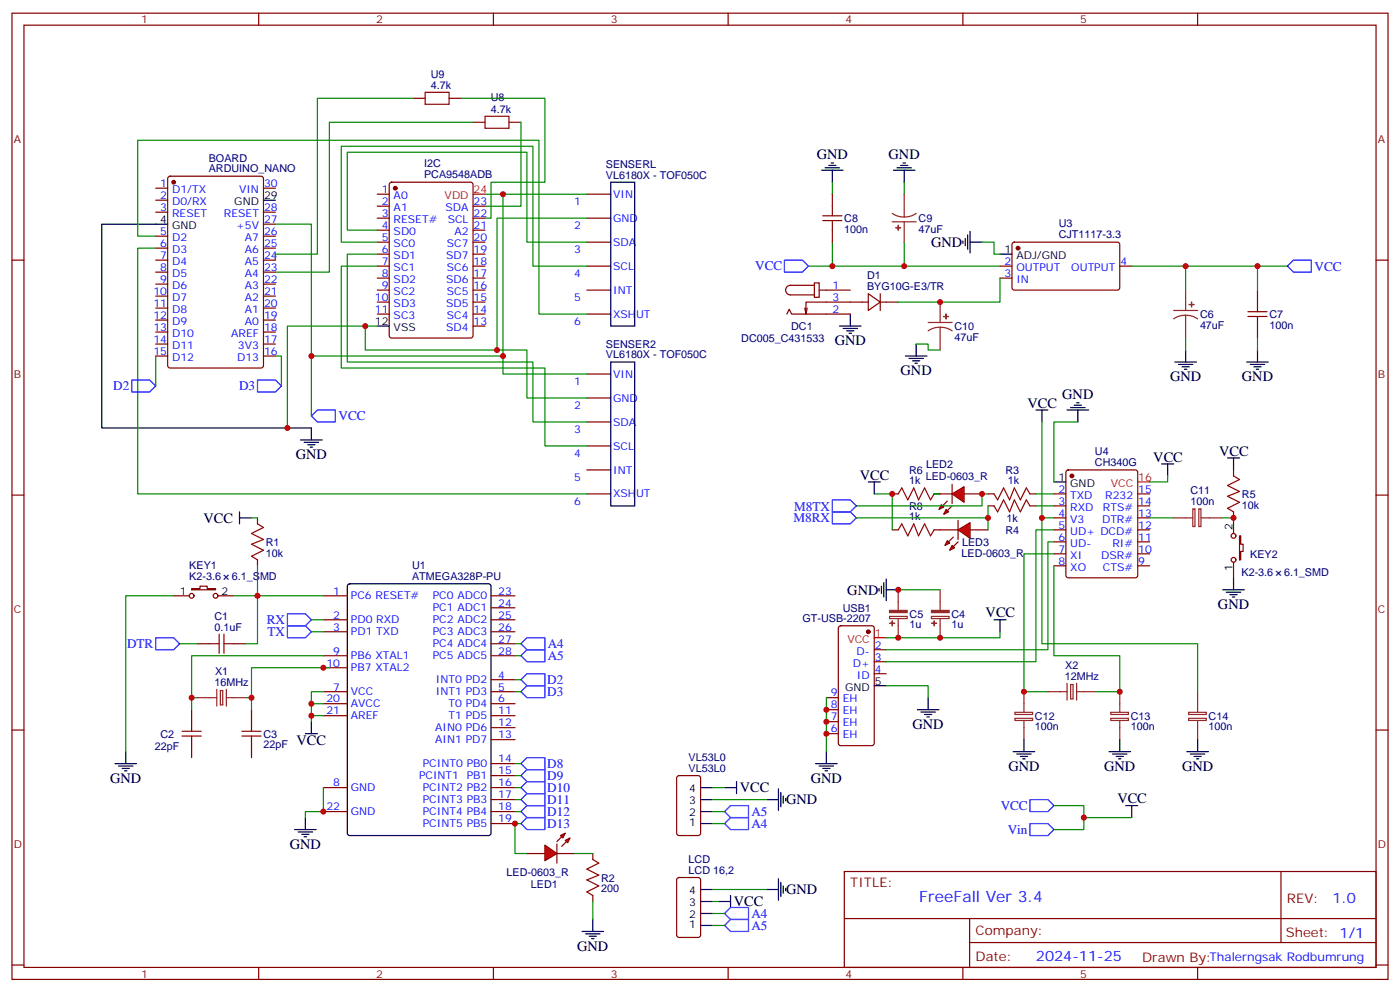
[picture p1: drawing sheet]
<svg xmlns="http://www.w3.org/2000/svg" width="412mm" height="292mm" viewBox="0 0 412 292" stroke-linecap="round" stroke-linejoin="round" font-family="sans-serif">
<g fill="none" stroke="#870000" stroke-width=".35">
<path d="M3.5 3.9h405.4v284.3h-405.4zM7.1 7.4h398.2v277.3h-398.2zM76.2 3.9v3.5M145.3 3.9v3.5M214.5 3.9v3.5M283.6 3.9v3.5M352.8 3.9v3.5M121.7 28.9h3.5M132.3 28.9h3.5M139.3 36h3.6M149.9 36h3.6M45.9 55.4h3.5"/>
<path d="M45.9 58.9h3.5M49.6 52.1l.5-.2h26.8l.7 .4v55.3l-.5 .6-27 .1-.7-.5v-55.2zM77.6 55.4h3.5M111.1 57.2h3.6M114.9 53.8l.5-.2h23.2l.7 .5v44.7l-.4 .6-23.5 .1-.7-.5v-44.7zM172.9 57.2h7M3.5 76.6h3.6M45.9 76.6h3.5M45.9 62.4h3.5M45.9 69.5h3.5M45.9 73h3.5M77.6 76.6h3.5"/>
<path d="M77.6 62.4h3.5M77.6 69.5h3.5M77.6 73h3.5M77.6 66h3.5M111.1 60.7h3.6M111.1 64.2h3.6M111.1 67.7h3.6M111.1 71.3h3.6M111.1 74.8h3.6M111.1 78.3h3.6M139.3 60.7h3.6M139.3 64.2h3.6"/>
<path d="M139.3 67.7h3.6M139.3 71.3h3.6M139.3 74.8h3.6M139.3 78.3h3.6M172.9 64.2h7M172.9 71.3h7M172.9 78.3h7M405.3 76.6h3.6M45.9 80.1h3.5M45.9 83.6h3.5M45.9 87.1h3.5M45.9 90.7h3.5"/>
<path d="M45.9 94.2h3.5M45.9 97.7h3.5M77.6 80.1h3.5M77.6 83.6h3.5M77.6 87.1h3.5M77.6 90.7h3.5M77.6 94.2h3.5M77.6 97.7h3.5M111.1 81.8h3.6M111.1 85.4h3.6M111.1 88.9h3.6M111.1 92.4h3.6"/>
<path d="M139.3 81.8h3.6M139.3 85.4h3.6M139.3 88.9h3.6M139.3 92.4h3.6M139.3 96h3.6M172.9 85.4h7M172.9 92.4h7M45.9 101.2h3.5M45.9 104.8h3.5M77.6 101.2h3.5M77.6 104.8h3.5M172.9 117.1h7"/>
<path d="M172.9 110.1h7M172.9 138.3h7M172.9 131.2h7M172.9 124.2h7M3.5 145.7h3.6M75.8 152.4v1.8M172.9 145.3h7M405.3 145.7h3.6M51.2 175.3h4.5M56.4 173.2h2.5v-.7h2.1v.7h2.5v.4h-7.1zM64.2 175.3h4.6M75.8 164.7v1.8"/>
<path d="M95.2 175.3h7.1M144.6 175.3h7.1M144.6 178.9h7.1M58.2 189.4h3.5M68.8 189.4h3.5M95.2 182.4h7.1M95.2 185.9h7.1M95.2 193h7.1M95.2 196.5h7.1M144.6 182.4h7.1M144.6 185.9h7.1M144.6 193h7.1"/>
<path d="M144.6 189.4h7.1M3.5 214.8h3.6M56.4 208.8v3.6M56.4 219.4v3.6M74.1 208.8v3.6M74.1 219.4v3.6M95.2 203.6h7.1M95.2 207.1h7.1M95.2 210.6h7.1M144.6 200h7.1M144.6 203.6h7.1M144.6 207.1h7.1"/>
<path d="M144.6 210.6h7.1M144.6 214.1h7.1M144.6 217.7h7.1M405.3 214.8h3.6M95.2 231.8h7.1M95.2 238.8h7.1M144.6 231.8h7.1M144.6 224.7h7.1M144.6 228.2h7.1M144.6 235.3h7.1M144.6 238.8h7.1M144.6 242.4h7.1"/>
<path d="M248.7 256.5h156.6v28.2h-156.6zM377.3 256.5v20.9M248.7 270.3h156.5M285.6 277.4h119.6M285.6 270.3v14.1M3.5 284h3.6M76.2 284.7v3.5M145.3 284.7v3.5M214.5 284.7v3.5M283.6 284.7v3.5M352.8 284.7v3.5M405.3 284h3.6"/>
<circle cx="56.4" cy="175.3" r=".71"/>
<circle cx="63.5" cy="175.3" r=".71"/>
</g>
<g fill="#870000" stroke="#870000" stroke-width=".35">
<circle cx="51.2" cy="53.6" r=".53"/>
<circle cx="116.4" cy="55.4" r=".53"/>
</g>
<g fill="none" stroke="#000" stroke-width=".35">
<path d="M77.6 58.9h3.5M179.9 53.6h7.1v42.4h-7.1zM49.4 66h-19.4v59.9h61.7M111.1 96h3.6M179.9 106.5h7.1v42.4h-7.1zM70.6 152.4h3.5M70.6 150.6v3.6M102.5 172l.5-.2h40.9l.7 .4v73l-.4 .6-41.2 .1-.6-.5-.1-72.9zM90 215.9h3.5M91.7 212.4v3.5M33.9 224.7h6.3M34.9 225.4h4.3"/>
<path d="M36 226.1h2.1M36.7 226.8h.7M37 221.2v3.5M86.8 244.1h6.3M87.8 244.8h4.3M88.9 245.5h2.1M89.6 246.2h.7M90 240.6v3.5"/>
</g>
<path d="M139.3 57.2h3.6" fill="none" stroke="#f00" stroke-width=".35"/>
<g fill="none" stroke="#008700" stroke-width=".35">
<path d="M121.7 28.9h-28.2v45.9h-12.4v1.8M135.8 28.9h24.7v24.7h-15.9v10.6h-1.7M139.3 36h-42.3v44.1h-15.9M153.5 36v24.7h-10.6M142.9 57.2h5.3v47.6h-56.5M148.2 57.2h24.7M45.9 69.5h-5.3v-28.2h118.1v51.1h14.2M45.9 73h-5.3v72.3h132.3M81.1 66h10.6v56.4M111.1 67.7h-8.8v-22.9h52.9v26.5h17.7M111.1 71.3h-10.6v-28.3h56.5v35.3h15.9M111.1 74.8h-8.8v31.7h54.7v17.7h15.9"/>
<path d="M111.1 78.3h-10.6v30h60v22.9h12.4M172.9 64.2h-26.5v38.8h-38.8v-7M111.1 96h-26.4v29.9M146.4 103h8.8v14.1h17.7M148.2 104.8v5.3h24.7M74.1 152.4h1.7M51.2 175.3h-14.2v45.9M68.8 175.3h26.4M75.8 166.5v22.9h-3.5M52.9 189.4h5.3M91.7 185.9h3.5M91.7 182.4h3.5"/>
<path d="M95.2 193h-38.8v15.8M97 196.5h-22.9v12.3M151.7 189.4h1.8M151.7 193h1.8M56.4 205.3h1.8M72.3 205.3h1.8M91.7 207.1v3.5h3.5M91.7 210.6v1.8M95.2 203.6h-3.5v3.5h3.5M151.7 200h1.8M151.7 203.6h1.8M95.2 231.8v7h-5.2v1.8"/>
<path d="M151.7 224.7h1.8M151.7 228.2h1.8M151.7 231.8h1.8M151.7 235.3h1.8M151.7 238.8h1.8M153.5 242.4h-1.8v8.8h3.5"/>
</g>
<g fill="none" stroke="#a10000" stroke-width=".35">
<path d="M125.2 27.2h7.1v3.5h-7.1zM142.9 34.2h7v3.5h-7zM75.8 154.2l1.8 1-3.5 1.8 3.5 1.8-3.5 1.4 3.5 1.7-3.5 1.8 1.7 1M61.7 189.4h2.9M64.6 186.6v5.7M66 189.4h2.8M66 186.6v5.7M53.6 216.6h5.7M53.6 215.2h5.7M56.4 212.4v2.8M56.4 216.6v2.8M71.3 216.6h5.6"/>
<path d="M71.3 215.2h5.6M74.1 212.4v2.8M74.1 216.6v2.8"/>
</g>
<g fill="none" stroke="#00f" stroke-width=".35">
<path d="M45.9 187.7h5.3l1.7 1.7-1.7 1.8h-5.3zM84.7 180.6h5.3l1.7 1.8-1.7 1.7h-5.3zM84.7 184.1h5.3l1.7 1.8-1.7 1.8h-5.3zM153.5 189.4l1.7-1.7h5.3v3.5h-5.3zM155.2 191.2h5.3v3.5h-5.3l-1.7-1.7zM153.5 203.6l1.7-1.8h5.3v3.5h-5.3zM153.5 200l1.7-1.7h5.3v3.5h-5.3zM153.5 238.8l1.7-1.7h5.3v3.5h-5.3zM153.5 235.3l1.7-1.8h5.3v3.6h-5.3zM153.5 231.8l1.7-1.8h5.3v3.5h-5.3zM153.5 228.2l1.7-1.7h5.3v3.5h-5.3zM155.2 223h5.3v3.5h-5.3l-1.7-1.8z"/>
<path d="M153.5 242.4l1.7-1.8h5.3v3.5h-5.3z"/>
</g>
<path d="M58.2 205.3h5.7M63.9 202.8v5M64.9 203.2h.7v4.2h-.7zM66.7 205.3h5.6M66.7 202.8v5" fill="none" stroke="#8c2424" stroke-width=".35"/>
<g fill="#f00" stroke="#870000" stroke-width=".35">
<path d="M160.5 248.7l3.5 2.5-3.5 2.1z"/>
<path d="M164 248.4v5.6z"/>
</g>
<g fill="#870000" stroke="#870000" stroke-width=".35">
<path d="M164 247.6l1.5-1.4z"/>
<path d="M165.5 249.1l1.4-1.5z"/>
</g>
<g fill="#f00" stroke="#870000" stroke-width=".35">
<path d="M165.1 245.9l1.4-.7-.7 1.4z"/>
<path d="M166.5 247.3l1.4-.7-.7 1.4z"/>
</g>
<g fill="none" stroke="#870000" stroke-width=".35">
<path d="M245.2 57.2v3.5M245.2 67.7v3.6M294.6 78.3h3.5M298.3 71.5l.5-.2h30.6l.4 .7v12.9l-.7 .5-30.6-.1-.4-.6v-12.7zM329.8 78.3h3.6M250.5 88.9h5.3M255.8 86.4l3.5 2.5-3.5 2.5zM259.3 88.9h5.3M259.3 86.4v5M294.6 81.8h3.5M370.4 85.4v3.5M370.4 96v3.5"/>
<path d="M314.2 138.5l.5-.2h19.7l.7 .4v30.6l-.4 .7h-20l-.7-.4v-30.6zM291 145.3h1.8M291 148.9h1.8M303.4 145.3h1.8M303.4 148.9h1.8M310.4 145.3h3.6M310.4 148.9h3.6M310.4 152.4h3.6M310.4 155.9h3.6M310.4 159.5h3.6M335.1 145.3h3.6M335.1 148.9h3.6"/>
<path d="M335.1 152.4h3.6M335.1 155.9h3.6M335.1 159.5h3.6M310.4 163h3.6M310.4 166.5h3.6M335.1 163h3.6M335.1 166.5h3.6M247.2 184.4l.4-.3h9.2l.7 .5v34.1l-.4 .7h-9.5l-.6-.4-.1-34.1zM257.5 191.2h3.6M257.5 194.7h3.6M257.5 198.3h3.6M243.4 205.3h3.5"/>
<path d="M243.4 208.8h3.5M243.4 212.4h3.5M243.4 215.9h3.5M199.6 228.5l.4-.3h5.7l.6 .5 .1 16.5-.5 .6-5.9 .1-.6-.5-.1-16.4zM155.2 251.2h5.3M164 251.2h5.3M174.6 251.2v1.7M199.6 258.4l.4-.2h5.7l.6 .5 .1 16.5-.5 .6-5.9 .1-.6-.5-.1-16.5zM174.6 263.5v1.8"/>
</g>
<path d="M242.4 63.5h5.6M242.4 64.9h5.6M245.2 60.7v2.8M245.2 64.9v2.8M367.6 93.1h5.6M367.6 91.7h5.6M370.4 88.9v2.8M370.4 93.1v2.9M292.8 148.9l1.1 1.7 1.7-3.5 1.8 3.5 1.4-3.5 1.8 3.5 1.7-3.5 1.1 1.8M292.8 145.3l1.1 1.8 1.7-3.5 1.8 3.5 1.4-3.5 1.8 3.5 1.7-3.5 1.1 1.7M174.6 252.9l1.8 1.1-3.5 1.8 3.5 1.7-3.5 1.4 3.5 1.8-3.5 1.8 1.7 1" fill="none" stroke="#a10000" stroke-width=".35"/>
<g fill="none" stroke="#000" stroke-width=".35">
<path d="M242 50.1h6.4M243.1 49.4h4.2M244.1 48.7h2.1M244.8 48h.7M245.2 50.1v3.5M263.2 50.1h6.3M264.2 49.4h4.3M265.3 48.7h2.1M266 48h.7M266.3 50.1v3.5M283.6 70.9v.7M284.3 70.2v2.1"/>
<path d="M285 69.1v4.3M285.8 71.3h3.5M285.8 68.1v6.3M294.6 74.8h3.5M266.7 104.8h6.3M267.8 105.5h4.2M268.8 106.2h2.1M269.5 106.9h.7M269.9 101.2v3.6M346.1 106.5h6.3M347.1 107.2h4.3M348.2 107.9h2.1"/>
<path d="M348.9 108.7h.7M349.2 103v3.5M367.2 106.5h6.4M368.3 107.2h4.2M369.4 107.9h2.1M370.1 108.7h.7M370.4 103v3.5M310.4 141.8h3.6M257.5 201.8h3.6M270.2 208.8h6.4M271.3 209.5h4.2M272.3 210.3h2.2"/>
<path d="M273 211h.8M273.4 205.3v3.5M206.4 238.8h3.5M206.4 235.3h3.5M206.4 231.8h3.5M213.4 231.8h3.6M217 230v3.5M225.8 235.3h3.5M229.3 232.1v6.4M230 233.2v4.2M230.7 234.2v2.2M231.4 234.9v.8"/>
<path d="M240.2 224.7h6.4M241.3 225.4h4.2M242.4 226.1h2.1M243.1 226.8h.7M243.4 221.2v3.5M331.6 237.1h3.5M333.4 237.1v3.5M206.4 242.4h3.5M229.3 258.6v6.3M230 259.6v4.3M171.4 274.1h6.4M172.5 274.8h4.2"/>
<path d="M173.6 275.5h2.1M174.3 276.2h.7M174.6 270.6v3.5M206.4 272.3h3.5M206.4 268.8h3.5M206.4 265.3h3.5M206.4 261.8h3.5M211.7 265.3h3.5M215.2 263.5v3.6M225.8 261.8h3.5M230.7 260.7v2.1M231.4 261.4v.7"/>
</g>
<g fill="none" stroke="#008700" stroke-width=".35">
<path d="M245.2 53.6v3.6M266.3 53.6v3.6M238.1 78.3h56.5M245.2 71.3v7M266.3 71.3v7M289.3 71.3h3.5v3.5h1.8M333.4 78.3h45.8M349.2 78.3v7.1M370.4 78.3v7.1M294.6 81.8v7.1h-30M349.2 99.5v3.5M370.4 99.5v3.5"/>
<path d="M45.9 104.8v8.8M81.1 104.8h1.8v8.8M269.9 101.2h3.5v1.8h3.5M243.4 205.3v15.9M261.1 201.8h12.3v3.5M209.9 238.8h3.5M209.9 235.3h15.9M209.9 231.8h3.5M310.4 237.1h8.9v7h-8.9M169.3 251.2h5.3M209.9 242.4h3.5M319.3 240.6h14.1"/>
<path d="M174.6 265.3v5.3M209.9 268.8h3.5M209.9 272.3h3.5M209.9 265.3h1.8M209.9 261.8h15.9"/>
</g>
<path d="M231.1 76.6h5.3l1.7 1.7-1.7 1.8h-5.3zM381 76.6h5.3v3.5h-5.3l-1.8-1.8zM38.8 111.8h5.3l1.8 1.8-1.8 1.8h-5.3zM75.8 111.8h5.3l1.8 1.8-1.8 1.8h-5.3zM245.2 147.1h5.3l1.7 1.8-1.7 1.7h-5.3zM245.2 150.6h5.3l1.7 1.8-1.7 1.8h-5.3zM213.4 238.8l1.8-1.7h5.3v3.5h-5.3zM303.4 235.3h5.3l1.7 1.8-1.7 1.7h-5.3zM213.4 242.4l1.8-1.8h5.3v3.5h-5.3zM303.4 242.4h5.3l1.7 1.7-1.7 1.8h-5.3zM213.4 272.3l1.8-1.7h5.3v3.5h-5.3zM215.2 267.1h5.3v3.5h-5.3l-1.8-1.8z" fill="none" stroke="#00f" stroke-width=".35"/>
<g fill="#870000" stroke="#870000" stroke-width=".35">
<circle cx="299.9" cy="73" r=".53"/>
<circle cx="255.8" cy="185.9" r=".53"/>
<circle cx="315.7" cy="140.1" r=".53"/>
</g>
<g fill="none" stroke="#8c2424" stroke-width=".35">
<path d="M266.3 57.2v6.7M262.8 62.8l1.7 .8 1.8 .3M262.8 65.3h7.1M266.3 65.3v6M269.9 62.8l-1.7 .8-1.9 .3M273.4 94.9h7.1M276.9 96.3l-1.8 .2-1.7 .9M276.9 96.3l1.9 .2 1.7 .9M276.9 88.9v6M276.9 96.3v6.7M345.7 91.4h7.1M349.2 92.8l-1.8 .2-1.7 .8"/>
<path d="M349.2 92.8l1.9 .2 1.7 .8M349.2 85.4v6M349.2 92.8v6.7"/>
</g>
<g fill="#8c2424" stroke="#8c2424" stroke-width=".35">
<path d="M350.3 89.6h1.4z"/>
<path d="M351 88.9v1.4z"/>
<path d="M263.9 67h1.4z"/>
<path d="M264.6 66.3v1.4z"/>
<path d="M278 93.1l1.4 .1z"/>
<path d="M278.7 92.4v1.4z"/>
</g>
<path d="M335.1 141.8h3.6M257.5 187.7h3.6" fill="none" stroke="#f00" stroke-width=".35"/>
<g fill="#f00" stroke="#870000" stroke-width=".35">
<path d="M280.5 145.3l3.5-2.1v4.6z"/>
<path d="M280.5 142.5v5.7z"/>
</g>
<g fill="#870000" stroke="#870000" stroke-width=".35">
<path d="M280.5 148.9l-1.5 1.4z"/>
<path d="M277.6 148.9l1.4-1.4z"/>
</g>
<g fill="#f00" stroke="#870000" stroke-width=".35">
<path d="M278.7 149.9l.7 .7-1.4 .7z"/>
<path d="M277.3 148.5l.7 .7-1.4 .7z"/>
</g>
<path d="M275.2 145.3h5.3M284 145.3h5.3" fill="none" stroke="#870000" stroke-width=".35"/>
<g fill="#f00" stroke="#870000" stroke-width=".35">
<path d="M282.2 155.9l3.6-2.1v4.6z"/>
<path d="M282.2 153.1v5.7z"/>
</g>
<g fill="#870000" stroke="#870000" stroke-width=".35">
<path d="M282.2 159.5l-1.4 1.4z"/>
<path d="M280.8 158l-1.4 1.5z"/>
</g>
<g fill="#f00" stroke="#870000" stroke-width=".35">
<path d="M280.5 160.5l.7 .7-1.4 .7z"/>
<path d="M279 159.1l.8 .7-1.5 .7z"/>
</g>
<g fill="none" stroke="#870000" stroke-width=".35">
<path d="M231.8 92.4l.7-1.4 .7 1.4h17.3M237.8 90.7l-.4 1.7M239.9 83.3h1.4v4.2h-1.4zM239.9 84h-7.1a1.41 1.41 0 0 0-1.4 1.4 1.41 1.41 0 0 0 1.4 1.4h7.1M241.3 85.4h9.2M250.5 88.9h-13.1v3.5l-.3-1.7M363.4 138.3v1.8M262.8 155.9h1.8M262.8 145.3h1.8M275.2 155.9h7M275.2 145.3h1.7M285.8 155.9h5.2"/>
<path d="M363.4 150.6v6.4M365.1 157.7h.4v2.5h.7v2.1h-.7v2.4h-.4zM363.4 165.5v4.5"/>
<circle cx="363.4" cy="157.7" r=".71"/>
<circle cx="363.4" cy="164.7" r=".71"/>
</g>
<g fill="none" stroke="#008700" stroke-width=".35">
<path d="M306.9 124.2v28.2M317.5 124.2h-7.1v17.6M252.2 152.4h38.8M257.5 145.3h5.3v10.6M275.2 145.3h1.7M291 145.3h-1.7v3.6h-37.1M291 148.9v7M305.2 145.3h5.2M305.2 148.9h5.2M310.4 155.9h-5.2v38.8h-44.1M310.4 159.5h-1.7v31.7h-47.6M310.4 152.4h-3.5v37h45.9v14.2"/>
<path d="M338.7 152.4h7M344 140.1v1.7h-5.3M359.8 152.4h3.6M264.6 173.6h12.3M310.4 163h-8.8v40.6h7.1M310.4 166.5v26.5h19.4v10.6h-7M294.6 185.9v1.8h-33.5"/>
</g>
<path d="M264.6 145.3l1-1.7 1.8 3.5 1.8-3.5 1.4 3.5 1.7-3.5 1.8 3.5 1.1-1.8M264.6 155.9l1-1.7 1.8 3.5 1.8-3.5 1.4 3.5 1.7-3.5 1.8 3.5 1.1-1.8M363.4 140.1l1.7 1-3.5 1.8 3.5 1.7-3.5 1.4 3.5 1.8-3.5 1.8 1.8 1" fill="none" stroke="#a10000" stroke-width=".35"/>
<g fill="none" stroke="#000" stroke-width=".35">
<path d="M247.3 96h6.3M248.4 96.7h4.2M249.4 97.4h2.1M250.1 98.1h.7M250.5 92.4v3.6M315.4 119.9h4.2M316.4 119.2h2.2M317.1 118.5h.8M88.5 129.5h6.4M89.6 130.2h4.2M90.7 130.9h2.1M91.4 131.6h.7"/>
<path d="M91.7 125.9v3.6M305.2 120.6h3.5M306.9 120.6v3.6M314.3 120.6h6.4M317.5 120.6v3.6M342.2 136.5h3.5M344 136.5v3.6M361.6 134.8h3.5M363.4 134.8v3.5M255.8 141.8h3.5M257.5 141.8v3.5M258.9 173.2v.7"/>
<path d="M259.6 172.5v2.1M260.3 171.4v4.3M261.1 173.6h3.5M261.1 170.4v6.3M360.2 173.6h6.3M361.2 174.3h4.3M362.3 175h2.1M363 175.7h.7M363.4 170v3.6M292.8 182.4h3.5M294.6 182.4v3.5M301.6 217.7v3.5"/>
<path d="M329.8 217.7v3.5M352.8 217.7v3.5M298.4 221.2h6.4M299.5 221.9h4.2M300.6 222.6h2.1M301.3 223.3h.7M326.7 221.2h6.3M327.7 221.9h4.3M328.8 222.6h2.1M329.5 223.3h.7M349.6 221.2h6.4M350.7 221.9h4.2"/>
<path d="M351.7 222.6h2.1M352.4 223.3h.7"/>
</g>
<g fill="none" stroke="#8c2424" stroke-width=".35">
<path d="M345.7 152.4h5.7M351.4 149.8h.6v5.1h-.6zM353.1 149.8h.7v5.1h-.7zM353.8 152.4h6M264.6 173.6v6M276.9 173.6v6M262 181.4h5.2v.6h-5.2zM264.6 182v5.7M274.4 181.4h5.2v.6h-5.2zM276.9 182v5.7M299 209.6h5.2v.7h-5.2zM299 211.4h5.2v.6h-5.2z"/>
<path d="M301.6 203.6v5.9M301.6 212v5.7M308.7 203.6h5.6M314.3 201.1v4.9M315.4 201.4h.7v4.3h-.7zM317.1 203.6h5.7M317.1 201.1v4.9M327.2 209.6h5.2v.7h-5.2zM327.2 211.4h5.2v.6h-5.2zM329.8 203.6v5.9M329.8 212v5.7M350.1 209.6h5.2v.7h-5.2z"/>
<path d="M350.1 211.4h5.2v.6h-5.2zM352.8 203.6v5.9M352.8 212v5.7"/>
</g>
<g fill="#8c2424" stroke="#8c2424" stroke-width=".35">
<path d="M274.4 179.6h5.2v.7h-5.2z"/>
<path d="M274.5 183.4h1.4z"/>
<path d="M275.2 182.7v1.4z"/>
<path d="M262 179.6h5.2v.7h-5.2z"/>
<path d="M262.1 183.4h1.4z"/>
<path d="M262.8 182.7l.1 1.4z"/>
</g>
<path d="M93.5 120.6h5.3v3.6h-5.3l-1.8-1.8z" fill="none" stroke="#00f" stroke-width=".35"/>
<g fill="#c00">
<circle cx="84.7" cy="125.9" r=".88"/>
<circle cx="107.6" cy="96" r=".88"/>
<circle cx="146.4" cy="103" r=".88"/>
<circle cx="91.7" cy="104.8" r=".88"/>
<circle cx="148.2" cy="57.1" r=".88"/>
<circle cx="148.2" cy="104.8" r=".88"/>
<circle cx="75.8" cy="175.3" r=".88"/>
<circle cx="95.3" cy="196.5" r=".88"/>
<circle cx="74.1" cy="205.3" r=".88"/>
<circle cx="56.4" cy="205.3" r=".88"/>
<circle cx="91.7" cy="207.1" r=".88"/>
<circle cx="91.7" cy="210.6" r=".88"/>
<circle cx="95.3" cy="238.8" r=".88"/>
<circle cx="151.7" cy="242.4" r=".88"/>
<circle cx="349.3" cy="78.3" r=".88"/>
<circle cx="370.4" cy="78.3" r=".88"/>
<circle cx="245.2" cy="78.3" r=".88"/>
<circle cx="266.3" cy="78.3" r=".88"/>
<circle cx="276.9" cy="88.9" r=".88"/>
<circle cx="319.3" cy="240.6" r=".88"/>
<circle cx="262.8" cy="145.3" r=".88"/>
<circle cx="291" cy="152.4" r=".88"/>
<circle cx="289.3" cy="145.3" r=".88"/>
<circle cx="243.4" cy="208.8" r=".88"/>
<circle cx="243.4" cy="215.9" r=".88"/>
<circle cx="243.4" cy="212.4" r=".88"/>
<circle cx="264.6" cy="187.7" r=".88"/>
<circle cx="276.9" cy="187.7" r=".88"/>
<circle cx="264.6" cy="173.6" r=".88"/>
<circle cx="363.4" cy="152.4" r=".88"/>
<circle cx="301.6" cy="203.6" r=".88"/>
<circle cx="329.8" cy="203.6" r=".88"/>
<circle cx="306.9" cy="152.4" r=".88"/>
</g>
<text font-size="4.6" fill="#00f" x="270.8" y="265.5">FreeFall Ver 3.4</text>
<g font-size="4.2">
<text x="240.6" y="46.9">GND</text>
<text x="261.8" y="46.9">GND</text>
<text x="274.3" y="72.7">GND</text>
<text x="245.9" y="101.6">GND</text>
<text x="265.3" y="110.4">GND</text>
<text x="344.7" y="112.2">GND</text>
<text x="365.8" y="112.2">GND</text>
<text x="302.7" y="119.9">VCC</text>
<text x="312.9" y="117.5">GND</text>
<text x="87.1" y="135.1">GND</text>
<text x="339.7" y="135.8">VCC</text>
<text x="359.1" y="134.1">VCC</text>
<text x="253.3" y="141.1">VCC</text>
<text x="59.9" y="153.8">VCC</text>
<text x="249.6" y="175">GND</text>
<text x="358.8" y="179.2">GND</text>
<text x="290.3" y="181.7">VCC</text>
<text x="268.8" y="214.5">GND</text>
<text x="87.4" y="219.1">VCC</text>
<text x="297" y="226.8">GND</text>
<text x="325.3" y="226.8">GND</text>
<text x="348.2" y="226.8">GND</text>
<text x="32.5" y="230.4">GND</text>
<text x="217.9" y="233.2">VCC</text>
<text x="238.8" y="230.4">GND</text>
<text x="231.6" y="236.7">GND</text>
<text x="329.1" y="236.4">VCC</text>
<text x="85.4" y="249.8">GND</text>
<text x="231.6" y="263.2">GND</text>
<text x="216.1" y="266.7">VCC</text>
<text x="170" y="279.8">GND</text>
</g>
<g font-size="4.2" fill="#00f">
<text x="392.5" y="265.7">1.0</text>
<text x="305.2" y="282.9">2024-11-25</text>
</g>
<g font-size="3.9" fill="#00f">
<text x="222.4" y="79.5">VCC</text>
<text x="387.2" y="79.6">VCC</text>
<text x="33.4" y="114.9">D2</text>
<text x="70.4" y="114.9">D3</text>
<text x="99.7" y="123.7">VCC</text>
<text x="233.8" y="153.8">M8RX</text>
<text x="233.9" y="150.2">M8TX</text>
<text x="78.6" y="183.7">RX</text>
<text x="37.4" y="190.7">DTR</text>
<text x="78.8" y="187.2">TX</text>
<text x="161.3" y="190.8">A4</text>
<text x="161.3" y="194.3">A5</text>
<text x="161.2" y="201.4">D2</text>
<text x="161.2" y="204.9">D3</text>
<text x="161.2" y="226.1">D8</text>
<text x="161.2" y="233.1">D10</text>
<text x="161.2" y="229.6">D9</text>
<text x="161.2" y="236.7">D11</text>
<text x="294.8" y="238.3">VCC</text>
<text x="161.2" y="243.7">D13</text>
<text x="161.2" y="240.2">D12</text>
<text x="221.3" y="243.7">A4</text>
<text x="221.3" y="240.2">A5</text>
<text x="296.9" y="245.3">Vin</text>
<text x="221.3" y="270.2">A4</text>
<text x="221.3" y="273.7">A5</text>
</g>
<g font-size="3.9" fill="#800">
<text x="250.5" y="261.1">TITLE:</text>
<text x="379.1" y="265.7">REV:</text>
<text x="287.4" y="275.3">Company:</text>
<text x="378.7" y="275.9">Sheet: 1/1</text>
<text x="287.4" y="282.9">Date:</text>
<text x="336.4" y="283">Drawn By:Thalerngsak Rodbumrung</text>
</g>
<g font-size="3.2" fill="#800">
<text x="41.6" y="6.9">1</text>
<text x="110.8" y="6.9">2</text>
<text x="179.9" y="6.9">3</text>
<text x="249.1" y="6.9">4</text>
<text x="318.2" y="6.9">5</text>
<text x="4.1" y="42">A</text>
<text x="405.9" y="42">A</text>
<text x="4.1" y="111.1">B</text>
<text x="405.9" y="111.1">B</text>
<text x="4.1" y="180.3">C</text>
<text x="405.9" y="180.3">C</text>
<text x="4.1" y="249.4">D</text>
<text x="405.9" y="249.4">D</text>
<text x="41.6" y="287.7">1</text>
<text x="110.8" y="287.7">2</text>
<text x="179.9" y="287.7">3</text>
<text x="249.1" y="287.7">4</text>
<text x="318.2" y="287.7">5</text>
</g>
<g font-size="3.2" fill="#000080">
<text x="126.9" y="22.8">U9</text>
<text x="126.9" y="26.1">4.7k</text>
<text x="144.6" y="29.9">U8</text>
<text x="144.6" y="33.2">4.7k</text>
<text x="61.5" y="47.6">BOARD</text>
<text x="61.5" y="50.6">ARDUINO_NANO</text>
<text x="124.9" y="52.4">PCA9548ADB</text>
<text x="124.9" y="49.2">I2C</text>
<text x="178.5" y="52.6">VL6180X - TOF050C</text>
<text x="178.5" y="49.4">SENSERL</text>
<text x="248.7" y="65.4">C8</text>
<text x="270.6" y="65.4">C9</text>
<text x="248.7" y="68.5">100n</text>
<text x="270.6" y="68.5">47uF</text>
<text x="311.9" y="70.1">CJT1117-3.3</text>
<text x="311.9" y="66.9">U3</text>
<text x="255.4" y="82.2">D1</text>
<text x="255.4" y="85.4">BYG10G-E3/TR</text>
<text x="353.5" y="93.6">C6</text>
<text x="373.9" y="93.6">C7</text>
<text x="218.4" y="100.5">DC005_C431533</text>
<text x="233.1" y="97.1">DC1</text>
<text x="281.2" y="100.3">47uF</text>
<text x="281.2" y="97.1">C10</text>
<text x="353.5" y="96.7">47uF</text>
<text x="373.9" y="96.7">100n</text>
<text x="178.5" y="105.5">VL6180X - TOF050C</text>
<text x="178.5" y="102.3">SENSER2</text>
<text x="272.8" y="137.7">LED2</text>
<text x="322.5" y="137.1">CH340G</text>
<text x="322.5" y="133.9">U4</text>
<text x="267.8" y="142.5">1k</text>
<text x="267.8" y="139.4">R6</text>
<text x="272.7" y="141.2">LED-0603_R</text>
<text x="296.1" y="139.4">R3</text>
<text x="296.9" y="142.5">1k</text>
<text x="267.8" y="150">R8</text>
<text x="350.7" y="148.7">100n</text>
<text x="350.7" y="145.5">C11</text>
<text x="365.8" y="149.7">10k</text>
<text x="365.8" y="146.5">R5</text>
<text x="267.8" y="153.1">1k</text>
<text x="296.5" y="153.6">1k</text>
<text x="78.3" y="160.6">R1</text>
<text x="283.4" y="160.6">LED3</text>
<text x="296.1" y="157.1">R4</text>
<text x="55.8" y="167.4">KEY1</text>
<text x="78.3" y="163.8">10k</text>
<text x="121.4" y="167.6">U1</text>
<text x="283.2" y="164">LED-0603_R</text>
<text x="368.3" y="164.1">KEY2</text>
<text x="55.8" y="170.6">K2-3.6</text>
<text x="68.3" y="170.6">6.1_SMD</text>
<text x="121.4" y="170.7">ATMEGA328P-PU</text>
<text x="365.7" y="169.4">K2-3.6</text>
<text x="378.2" y="169.4">6.1_SMD</text>
<text x="248.2" y="180">USB1</text>
<text x="63.2" y="185.6">0.1uF</text>
<text x="63.2" y="182.4">C1</text>
<text x="236.4" y="183.1">GT-USB-2207</text>
<text x="267.9" y="184.9">1u</text>
<text x="267.9" y="181.8">C5</text>
<text x="280.3" y="184.9">1u</text>
<text x="280.3" y="181.8">C4</text>
<text x="313.8" y="196.8">X2</text>
<text x="63.2" y="201.8">16MHz</text>
<text x="63.3" y="198.6">X1</text>
<text x="313.6" y="200">12MHz</text>
<text x="304.9" y="214.9">100n</text>
<text x="304.9" y="211.8">C12</text>
<text x="333.1" y="214.9">100n</text>
<text x="333.1" y="211.8">C13</text>
<text x="356" y="214.9">100n</text>
<text x="356" y="211.8">C14</text>
<text x="45.6" y="220.6">22pF</text>
<text x="47.3" y="217">C2</text>
<text x="77.6" y="220.2">22pF</text>
<text x="77.6" y="217">C3</text>
<text x="202.9" y="227.2">VL53L0</text>
<text x="202.9" y="224.1">VL53L0</text>
<text x="149.2" y="257.6">LED-0603_R</text>
<text x="202.9" y="257.2">LCD 16,2</text>
<text x="202.9" y="254.1">LCD</text>
<text x="156.4" y="261.2">LED1</text>
<text x="177.1" y="262.5">200</text>
<text x="177.1" y="259.4">R2</text>
</g>
<g font-size="3.2" fill="#00f">
<text x="47.2" y="55">1</text>
<text x="47.2" y="58.6">2</text>
<text x="50.7" y="56.8">D1/TX</text>
<text x="70.4" y="56.8">VIN</text>
<text x="77.8" y="55">30</text>
<text x="112.5" y="56.8">1</text>
<text x="116" y="58.6">A0</text>
<text x="180.6" y="58.2">VIN</text>
<text x="47.2" y="62.1">3</text>
<text x="50.7" y="60.3">D0/RX</text>
<text x="50.7" y="63.9">RESET</text>
<text x="66" y="63.9">RESET</text>
<text x="77.8" y="65.6">27</text>
<text x="77.8" y="62.1">28</text>
<text x="112.5" y="60.3">2</text>
<text x="112.5" y="63.9">3</text>
<text x="116" y="62.1">A1</text>
<text x="116" y="65.6">RESET#</text>
<text x="131.3" y="62.1">SDA</text>
<text x="131.9" y="65.6">SCL</text>
<text x="139.5" y="63.9">22</text>
<text x="139.5" y="60.3">23</text>
<text x="169.1" y="60.3">1</text>
<text x="180.6" y="65.3">GND</text>
<text x="47.2" y="69.1">5</text>
<text x="50.7" y="70.9">D2</text>
<text x="69.5" y="67.4">+5V</text>
<text x="72.1" y="70.9">A7</text>
<text x="77.8" y="69.1">26</text>
<text x="112.5" y="67.4">4</text>
<text x="112.5" y="70.9">5</text>
<text x="116" y="69.1">SD0</text>
<text x="133.9" y="69.1">A2</text>
<text x="139.5" y="70.9">20</text>
<text x="139.5" y="67.4">21</text>
<text x="169.1" y="67.4">2</text>
<text x="47.2" y="72.7">6</text>
<text x="47.2" y="76.2">7</text>
<text x="50.7" y="74.4">D3</text>
<text x="50.7" y="78">D4</text>
<text x="72.1" y="78">A5</text>
<text x="72.1" y="74.4">A6</text>
<text x="77.8" y="76.2">24</text>
<text x="77.8" y="72.7">25</text>
<text x="112.5" y="74.4">6</text>
<text x="112.5" y="78">7</text>
<text x="116" y="72.7">SC0</text>
<text x="116" y="76.2">SD1</text>
<text x="131.4" y="76.2">SD7</text>
<text x="131.6" y="72.7">SC7</text>
<text x="139.5" y="78">18</text>
<text x="139.5" y="74.4">19</text>
<text x="169.1" y="74.4">3</text>
<text x="180.6" y="72.3">SDA</text>
<text x="295.9" y="78">2</text>
<text x="330" y="78">4</text>
<text x="47.2" y="79.7">8</text>
<text x="47.2" y="83.3">9</text>
<text x="50.7" y="81.5">D5</text>
<text x="72.1" y="81.5">A4</text>
<text x="77.8" y="83.3">22</text>
<text x="77.8" y="79.7">23</text>
<text x="112.5" y="81.5">8</text>
<text x="116" y="79.7">SC1</text>
<text x="116" y="83.3">SD2</text>
<text x="131.4" y="83.3">SD6</text>
<text x="131.6" y="79.7">SC6</text>
<text x="139.5" y="81.5">17</text>
<text x="169.1" y="81.5">4</text>
<text x="180.6" y="79.4">SCL</text>
<text x="295.9" y="81.5">3</text>
<text x="299.4" y="79.7">OUTPUT</text>
<text x="299.4" y="83.3">IN</text>
<text x="315.6" y="79.7">OUTPUT</text>
<text x="45.2" y="86.8">10</text>
<text x="50.7" y="85">D6</text>
<text x="50.7" y="88.5">D7</text>
<text x="72.1" y="88.5">A2</text>
<text x="72.1" y="85">A3</text>
<text x="77.8" y="86.8">21</text>
<text x="110.4" y="88.5">10</text>
<text x="112.5" y="85">9</text>
<text x="116" y="86.8">SC2</text>
<text x="131.6" y="86.8">SC5</text>
<text x="139.5" y="88.5">15</text>
<text x="139.5" y="85">16</text>
<text x="169.1" y="88.5">5</text>
<text x="180.6" y="86.4">INT</text>
<text x="245.2" y="85">1</text>
<text x="245.2" y="88.5">3</text>
<text x="45.2" y="90.3">11</text>
<text x="45.2" y="93.8">12</text>
<text x="50.7" y="92.1">D8</text>
<text x="50.7" y="95.6">D9</text>
<text x="72.1" y="95.6">A0</text>
<text x="72.1" y="92.1">A1</text>
<text x="77.8" y="93.8">19</text>
<text x="77.8" y="90.3">20</text>
<text x="110.4" y="92.1">11</text>
<text x="116" y="90.3">SD3</text>
<text x="116" y="93.8">SC3</text>
<text x="131.4" y="90.3">SD5</text>
<text x="131.6" y="93.8">SC4</text>
<text x="139.5" y="95.6">13</text>
<text x="139.5" y="92.1">14</text>
<text x="169.1" y="95.6">6</text>
<text x="180.6" y="93.5">XSHUT</text>
<text x="245.2" y="92.1">2</text>
<text x="45.2" y="97.4">13</text>
<text x="45.2" y="100.9">14</text>
<text x="50.7" y="99.1">D10</text>
<text x="68.1" y="99.1">AREF</text>
<text x="77.8" y="100.9">17</text>
<text x="77.8" y="97.4">18</text>
<text x="131.4" y="97.4">SD4</text>
<text x="45.2" y="104.4">15</text>
<text x="50.7" y="102.7">D11</text>
<text x="50.7" y="106.2">D12</text>
<text x="69.8" y="106.2">D13</text>
<text x="70.1" y="102.7">3V3</text>
<text x="77.8" y="104.4">16</text>
<text x="169.1" y="113.2">1</text>
<text x="180.6" y="111.1">VIN</text>
<text x="180.6" y="118.2">GND</text>
<text x="169.1" y="120.3">2</text>
<text x="180.6" y="125.2">SDA</text>
<text x="169.1" y="127.4">3</text>
<text x="169.1" y="134.4">4</text>
<text x="180.6" y="132.3">SCL</text>
<text x="169.1" y="141.5">5</text>
<text x="180.6" y="139.3">INT</text>
<text x="169.1" y="148.5">6</text>
<text x="180.6" y="146.4">XSHUT</text>
<text x="311.8" y="145">2</text>
<text x="311.8" y="148.5">3</text>
<text x="315.3" y="146.8">TXD</text>
<text x="325.6" y="146.8">R232</text>
<text x="335.3" y="148.5">14</text>
<text x="335.3" y="145">15</text>
<text x="311.8" y="152">4</text>
<text x="311.8" y="155.6">5</text>
<text x="315.3" y="150.3">RXD</text>
<text x="315.3" y="153.8">V3</text>
<text x="324.6" y="153.8">DTR#</text>
<text x="324.9" y="150.3">RTS#</text>
<text x="335.3" y="155.6">12</text>
<text x="335.3" y="152">13</text>
<text x="311.8" y="159.1">6</text>
<text x="315.3" y="157.3">UD+ DCD#</text>
<text x="315.3" y="160.9">UD-</text>
<text x="327.7" y="160.9">RI#</text>
<text x="335.3" y="159.1">11</text>
<text x="311.8" y="162.6">7</text>
<text x="311.8" y="166.2">8</text>
<text x="315.3" y="164.4">XI</text>
<text x="315.3" y="167.9">XO</text>
<text x="324.4" y="164.4">DSR#</text>
<text x="324.9" y="167.9">CTS#</text>
<text x="335.3" y="166.2">9</text>
<text x="335.3" y="162.6">10</text>
<text x="98.2" y="175">1</text>
<text x="103.4" y="176.4">PC6 RESET#</text>
<text x="127.5" y="176.4">PC0 ADC0</text>
<text x="127.5" y="179.9">PC1 ADC1</text>
<text x="146.8" y="175">23</text>
<text x="146.8" y="178.5">24</text>
<text x="98.2" y="182">2</text>
<text x="98.2" y="185.6">3</text>
<text x="103.4" y="183.4">PD0 RXD</text>
<text x="127.5" y="183.4">PC2 ADC2</text>
<text x="146.8" y="182">25</text>
<text x="146.8" y="185.6">26</text>
<text x="103.4" y="187">PD1 TXD</text>
<text x="127.5" y="187">PC3 ADC3</text>
<text x="127.5" y="190.5">PC4 ADC4</text>
<text x="146.8" y="189.1">27</text>
<text x="257.7" y="190.9">2</text>
<text x="96.2" y="196.1">10</text>
<text x="98.2" y="192.6">9</text>
<text x="103.4" y="194">PB6 XTAL1</text>
<text x="103.4" y="197.6">PB7 XTAL2</text>
<text x="127.5" y="194">PC5 ADC5</text>
<text x="146.8" y="192.6">28</text>
<text x="251.2" y="196.1">D+</text>
<text x="252.3" y="192.6">D-</text>
<text x="257.7" y="194.4">3</text>
<text x="257.7" y="197.9">4</text>
<text x="98.2" y="203.2">7</text>
<text x="128.4" y="201.1">INT0 PD2</text>
<text x="146.8" y="199.7">4</text>
<text x="146.8" y="203.2">5</text>
<text x="252.4" y="199.7">ID</text>
<text x="96.2" y="206.7">20</text>
<text x="103.4" y="204.6">VCC</text>
<text x="103.4" y="208.1">AVCC</text>
<text x="128.4" y="204.6">INT1 PD3</text>
<text x="132.1" y="208.1">T0 PD4</text>
<text x="146.8" y="206.7">6</text>
<text x="244.8" y="205">9</text>
<text x="244.8" y="208.5">8</text>
<text x="248.2" y="206.7">EH</text>
<text x="96.2" y="210.3">21</text>
<text x="103.4" y="211.7">AREF</text>
<text x="128.2" y="215.2">AIN0 PD6</text>
<text x="132.1" y="211.7">T1 PD5</text>
<text x="146.8" y="210.3">11</text>
<text x="146.8" y="213.8">12</text>
<text x="244.8" y="212">7</text>
<text x="244.8" y="215.5">6</text>
<text x="248.2" y="210.3">EH</text>
<text x="248.2" y="213.8">EH</text>
<text x="128.2" y="218.7">AIN1 PD7</text>
<text x="146.8" y="217.3">13</text>
<text x="248.2" y="217.3">EH</text>
<text x="124.5" y="225.8">PCINT0 PB0</text>
<text x="146.8" y="224.4">14</text>
<text x="146.8" y="227.9">15</text>
<text x="98.2" y="231.4">8</text>
<text x="103.4" y="232.8">GND</text>
<text x="123.4" y="229.3">PCINT1</text>
<text x="124.5" y="232.8">PCINT2 PB2</text>
<text x="137.5" y="229.3">PB1</text>
<text x="146.8" y="231.4">16</text>
<text x="96.2" y="238.5">22</text>
<text x="103.4" y="239.9">GND</text>
<text x="124.5" y="236.4">PCINT3 PB3</text>
<text x="124.5" y="239.9">PCINT4 PB4</text>
<text x="146.8" y="234.9">17</text>
<text x="146.8" y="238.5">18</text>
<text x="124.5" y="243.4">PCINT5 PB5</text>
<text x="146.8" y="242">19</text>
</g>
<g font-size="3.2">
<text x="77.8" y="58.6">29</text>
<text x="47.2" y="65.6">4</text>
<text x="69" y="60.3">GND</text>
<text x="50.7" y="67.4">GND</text>
<text x="295.9" y="74.4">1</text>
<text x="299.4" y="76.2">ADJ/GND</text>
<text x="110.4" y="95.6">12</text>
<text x="116" y="97.4">VSS</text>
<text x="311.8" y="141.5">1</text>
<text x="315.3" y="143.2">GND</text>
<text x="363" y="155.9" transform="rotate(-90 363 155.9)">2</text>
<text x="363" y="168.2" transform="rotate(-90 363 168.2)">1</text>
<text x="53" y="175">1</text>
<text x="65.3" y="175">2</text>
<text x="248.9" y="203.2">GND</text>
<text x="257.7" y="201.4">5</text>
<text x="203.1" y="233.2">4</text>
<text x="203.1" y="236.7">3</text>
<text x="203.1" y="243.1">1</text>
<text x="203.1" y="240.2">2</text>
<text x="203.1" y="263.2">4</text>
<text x="203.1" y="266.7">3</text>
<text x="203.1" y="273">1</text>
<text x="203.1" y="270.2">2</text>
</g>
<g font-size="3.2" fill="#f00">
<text x="131" y="58.6">VDD</text>
<text x="139.5" y="56.8">24</text>
<text x="327.2" y="143.2">VCC</text>
<text x="335.3" y="141.5">16</text>
<text x="249.6" y="189.1">VCC</text>
<text x="257.7" y="187.3">1</text>
</g>
</svg>
